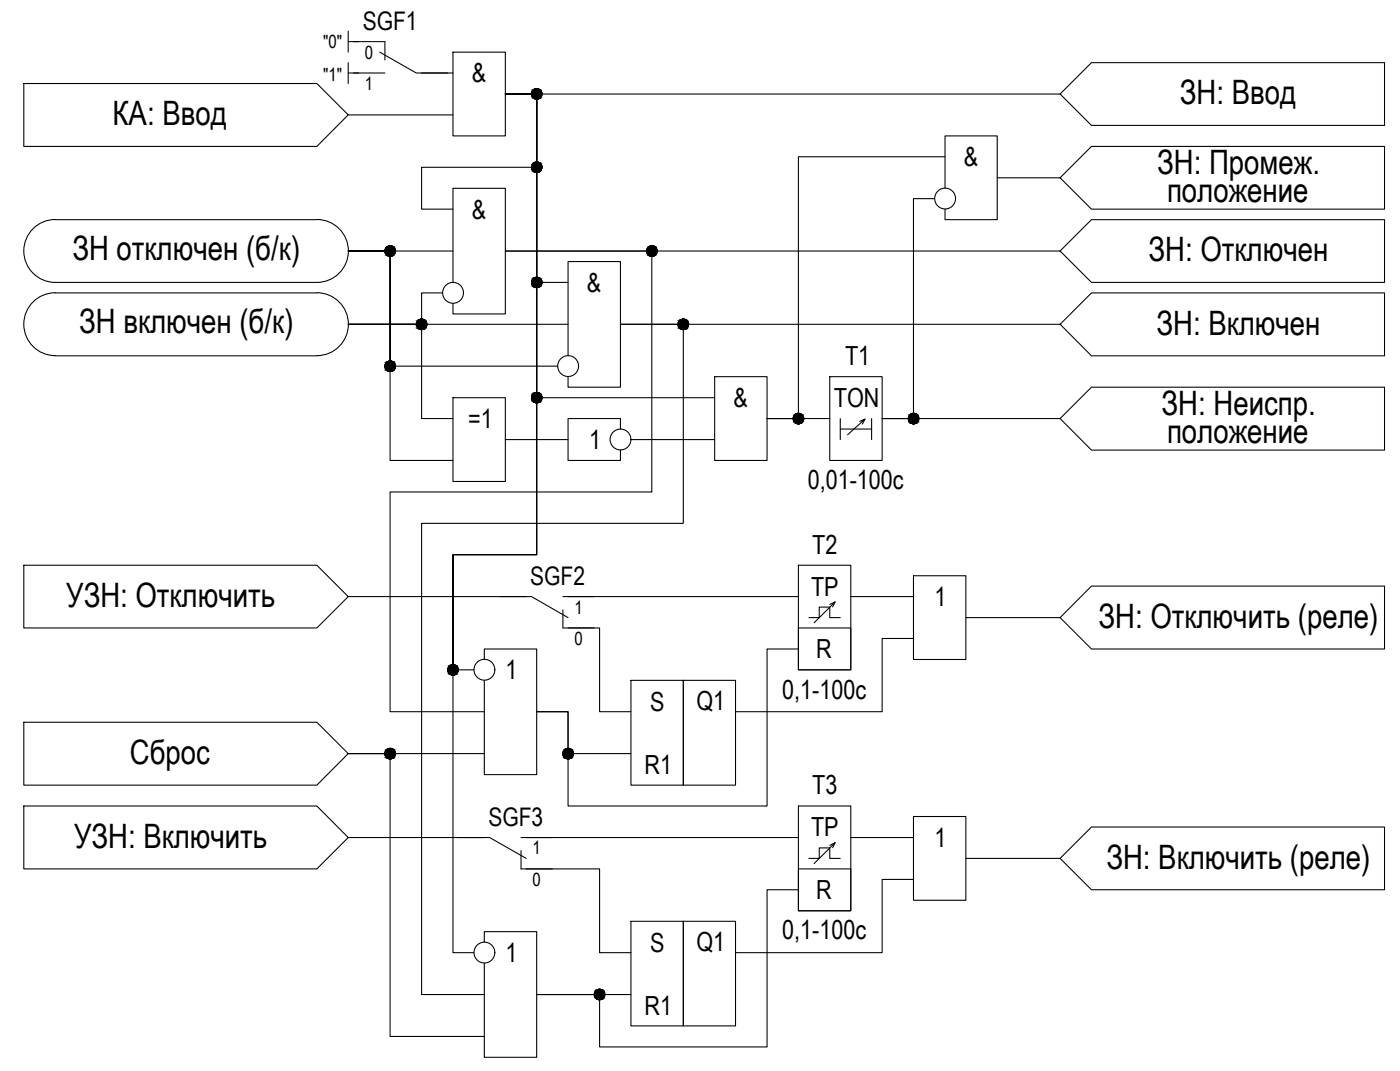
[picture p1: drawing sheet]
<svg xmlns="http://www.w3.org/2000/svg" width="333mm" height="254mm" viewBox="0 0 333 254" stroke-linecap="round" stroke-linejoin="round" font-family="sans-serif">
<!-- layer: 0 -->
<g fill="none" stroke="#000" stroke-width=".25">
<path d="M5.7 19.8h69.6l7.4 7.5-7.4 7.5h-69.6zM82.7 7.4v5M82.7 14.9v4.9M82.7 9.9h2.5M82.7 17.3h2.5M100.2 17.3h7.4M107.6 12.4h12.5v19.9h-12.5zM82.7 27.3h24.9M224.6 37.2h-34.9v62.2h-7.4h14.9M251.9 22.3l7.5-7.4h69.6v14.9h-69.6l-7.5-7.5h-131.8h7.4v72.2h42.3M75.3 52.2l-62.2-.1a7.5 7.5 0 0 0-7.4 7.5 7.5 7.5 0 0 0 7.4 7.5h62.2M75.3 52.1a7.5 7.5 0 0 1 7.5 7.5 7.5 7.5 0 0 1-7.5 7.5"/>
<path d="M82.7 59.6h24.9M107.6 49.7h-7.4v-10h27.3v-17.4h-7.4h7.4v44.8h7.5M222.1 47.2h-5v52.2h-7.5h42.3M224.6 44.7v-12.4h12.4v19.9h-12.4v-2.5M237 42.2h14.9M251.9 42.2l7.5-7.4h69.6v14.9h-69.6zM251.9 59.6l7.5-7.4h69.6v14.9h-69.6zM251.9 59.6h-131.8h34.8v57.3h-62.2v52.2h22.4M75.3 69.6l-62.2-.1a7.5 7.5 0 0 0-7.4 7.5 7.5 7.5 0 0 0 7.4 7.5M75.3 69.5a7.5 7.5 0 0 1 7.5 7.5 7.5 7.5 0 0 1-7.5 7.5M82.7 77h17.5v22.4h7.4M105.1 69.6h-4.9v7.4h-17.5h52.3"/>
<path d="M107.6 67.1v-22.4h12.5v29.9h-12.5v-2.5M251.9 77l7.5-7.4h69.6v14.9h-69.6zM251.9 77h-104.5h15v47.3h-62.2v111.9h14.9M13.1 84.5h62.2M107.6 94.5h12.5v19.9h-12.5zM132.5 87h-39.8v-27.4h-10h10v49.8h14.9M135 84.5v-22.4h12.4v29.9h-12.4v-2.5M169.8 89.5h12.5v19.9h-12.5zM197.2 89.5h12.4v19.9h-12.4zM199.7 99.4v5M205.6 99.6l-.7 1.1M207.1 99.4v5"/>
<path d="M209.6 99.4h.1M251.9 99.4l7.5-7.4h69.6v14.9h-69.6zM120.1 104.4h14.9M147.4 101.9v-2.5h-12.4v10h12.4v-2.5M149.9 104.4h19.9M199.7 101.9h7.4M204.3 100.1l1.3-.5-4.2 3.7M5.7 134.3h69.6l7.4 7.4-7.4 7.5h-69.6zM189.7 134.3h12.5v24.8h-12.5zM217.1 136.8h12.4v19.9h-12.4zM259.4 139.2h69.6v15h-69.6l-7.5-7.5zM82.7 141.7h42.3"/>
<path d="M112.6 159.1h-5v-27.3h19.9v-109.5h-7.4h7.4v109.5h-19.9v94.5h5M115.1 156.7v-2.5h12.4v29.8h-12.4v-22.4M135 149.2h7.5v19.9h7.4M135 141.7h54.7M189.7 149.2h12.5v9.9h-12.5zM189.7 154.2h-7.4v37.3h-47.3v-22.4h-7.5h7.5v9.9h14.9M192.2 146.7h2.5v-2.5h2.5v2.5h2.5M197.2 143.6l1.2-.6-.6 1.2M198.4 143l-5 4.9M202.2 141.7h14.9M217.1 151.7h-7.5v17.4h-34.8M229.5 146.7h22.4"/>
<path d="M5.7 171.6h69.6l7.4 7.4-7.4 7.5h-69.6zM115.1 179h-32.4h10v67.2h22.4M149.9 161.6h12.5v24.9h-12.5zM162.4 161.6h12.4v24.9h-12.4zM5.7 191.5h69.6l7.4 7.5-7.4 7.4h-69.6zM82.7 199h32.4M125 199h64.7M189.7 191.5h12.5v24.8h-12.5zM202.2 199h14.9M217.1 194h12.4v19.9h-12.4zM125 206.4h17.5v19.9h7.4M149.9 218.8h12.5v24.9h-12.5z"/>
<path d="M162.4 218.8h12.4v24.9h-12.4zM189.7 206.4h12.5v9.9h-12.5zM189.7 211.4h-7.4v37.3h-39.8v-12.5h-15h22.4M192.2 203.9h2.5v-2.5h2.5v2.5h2.5M197.2 200.8l1.2-.6-.6 1.2M198.4 200.2l-5 4.9M217.1 208.9h-7.5v17.4h-34.8M229.5 203.9h22.4M251.9 203.9l7.5-7.4h69.6v14.9h-69.6zM115.1 223.8v-2.5h12.4v29.8h-12.4v-22.3"/>
<circle cx="127.6" cy="39.7" r="1.25"/>
<circle cx="127.6" cy="22.3" r="1.25"/>
<circle cx="92.7" cy="59.6" r="1.25"/>
<circle cx="154.9" cy="59.6" r="1.25"/>
<circle cx="224.6" cy="47.2" r="2.48"/>
<circle cx="100.2" cy="77" r="1.25"/>
<circle cx="107.7" cy="69.6" r="2.48"/>
<circle cx="127.6" cy="67.1" r="1.25"/>
<circle cx="162.4" cy="77" r="1.25"/>
<circle cx="92.7" cy="87" r="1.25"/>
<circle cx="127.6" cy="94.5" r="1.25"/>
<circle cx="135" cy="87" r="2.48"/>
<circle cx="189.7" cy="99.4" r="1.25"/>
<circle cx="217.1" cy="99.4" r="1.25"/>
<circle cx="147.4" cy="104.4" r="2.48"/>
<circle cx="107.7" cy="159.1" r="1.25"/>
<circle cx="115.1" cy="159.1" r="2.48"/>
<circle cx="92.7" cy="179" r="1.25"/>
<circle cx="135" cy="179" r="1.25"/>
<circle cx="115.1" cy="226.3" r="2.48"/>
<circle cx="142.5" cy="236.2" r="1.25"/>
</g>
<g fill="#000" stroke="#000" stroke-width=".24">
<path d="M127.3 23.5h.5zM127.4 38.5h.3zM127.4 21.1h.3zM92.5 58.4h.4zM127.3 41h.5zM154.7 58.4h.3zM92.4 60.9h.6zM99.9 78.3h.6zM100 75.8h.3zM127.3 68.3h.5zM127.4 65.9h.3zM154.6 60.9h.6z"/>
<path d="M162.1 78.3h.6zM162.2 75.8h.3zM92.4 88.2h.6zM92.5 85.8h.4zM127.3 95.7h.5zM127.4 93.2h.3zM189.6 98.2h.2zM216.9 98.2h.3zM189.5 100.7h.5zM216.8 100.7h.6zM107.5 157.9h.3zM92.5 177.8h.4z"/>
<path d="M107.4 160.3h.5zM134.8 177.8h.4zM92.4 180.2h.6zM134.7 180.2h.6zM142.2 237.4h.5zM142.3 235h.3z"/>
<path d="M127.3 23.5l.4 .1zM127.4 23.6h.3z"/>
<path d="M127.4 38.5h.4zM127.3 38.5h.5z"/>
<path d="M127.4 21.1h.4zM127.3 21.1h.5z"/>
<path d="M127.3 38.5h.6zM127.1 38.5h.8z"/>
<path d="M127.3 21.1l.6 .1zM127.1 21.2h.8z"/>
<path d="M127.1 38.5l.9 .1zM127 38.6h1z"/>
<path d="M127.1 21.2h.9zM127 21.2h1z"/>
<path d="M127.1 23.5h.8zM127.1 23.5h.7z"/>
<path d="M127 38.6l1.1 .1zM126.9 38.7h1.2z"/>
<path d="M127 21.2h1.1zM126.9 21.2h1.2z"/>
<path d="M127 23.4h1zM127 23.4l.9 .1z"/>
<path d="M126.9 38.7h1.4zM126.8 38.7h1.5z"/>
<path d="M126.9 21.2l1.4 .1zM126.8 21.3h1.5z"/>
<path d="M126.9 23.4h1.2zM126.9 23.4h1.1z"/>
<path d="M126.8 38.7l1.5 .1zM126.8 38.7l1.5 .1h-1.6z"/>
<path d="M126.8 21.3l1.5 .1zM126.8 21.3l1.5 .1h-1.6z"/>
<path d="M126.8 23.4h1.5zM126.8 23.4h1.3z"/>
<path d="M126.7 38.8l1.7 .1zM126.7 38.8l1.7 .1h-1.8z"/>
<path d="M126.7 21.4h1.7zM126.6 21.4h1.8z"/>
<path d="M126.7 23.3h1.6zM126.7 23.3l1.6 .1z"/>
<path d="M126.6 38.9l1.9 .1zM126.6 38.9l1.9 .1h-1.9z"/>
<path d="M126.6 21.4l1.9 .2-.1-.2zM126.6 21.4l1.9 .2h-1.9z"/>
<path d="M126.6 23.2h1.8zM126.6 23.2l1.7 .1z"/>
<path d="M126.6 39l2 .1zM126.5 39.1h2.1z"/>
<path d="M126.6 21.6l2 .1zM126.5 21.7h2.1z"/>
<path d="M126.6 23.1h1.9zM126.6 23.1l1.8 .1z"/>
<path d="M126.5 39.1l2.1 .1v-.1zM126.5 39.1l2.1 .1h-2.2z"/>
<path d="M126.5 21.7h2.1zM126.5 21.7h2.1z"/>
<path d="M126.5 23h2.1zM126.5 23l2 .1z"/>
<path d="M126.4 39.2l2.3 .1zM126.4 39.2l2.3 .1z"/>
<path d="M126.4 21.7l2.3 .2-.1-.2zM126.4 21.7l2.3 .2h-2.3z"/>
<path d="M126.4 22.9l2.2 .1v-.1zM126.4 22.9l2.2 .1h-2.1z"/>
<path d="M126.4 39.3l2.3 .1v-.1zM126.4 39.3l2.3 .1h-2.4z"/>
<path d="M126.4 21.9l2.3 .1zM126.4 21.9l2.3 .1z"/>
<path d="M126.4 22.8h2.3zM126.4 22.8l2.2 .1z"/>
<path d="M126.3 39.4l2.5 .1-.1-.1zM126.3 39.4l2.5 .1h-2.5z"/>
<path d="M126.3 22l2.5 .1-.1-.1zM126.3 22l2.5 .1h-2.5z"/>
<path d="M126.3 22.7l2.4 .1v-.1zM126.3 22.7l2.4 .1h-2.3z"/>
<path d="M126.3 39.5l2.5 .1zM126.3 39.5l2.5 .1z"/>
<path d="M126.3 39.6l2.5 .1v-.1zM126.3 39.6l2.5 .1h-2.5z"/>
<path d="M126.3 39.7l2.5 .2v-.2zM126.3 39.7l2.5 .2h-2.5z"/>
<path d="M126.3 39.9l2.5 .1v-.1zM126.3 39.9l2.5 .1h-2.5z"/>
<path d="M126.3 40h2.5zM126.3 40l2.4 .1z"/>
<path d="M126.3 22.1l2.5 .1v-.1zM126.3 22.1l2.5 .1h-2.5z"/>
<path d="M126.3 22.2l2.5 .1v-.1zM126.3 22.2l2.5 .1h-2.5z"/>
<path d="M126.3 22.3l2.5 .2v-.2zM126.3 22.3l2.5 .2h-2.5z"/>
<path d="M126.3 22.5h2.5zM126.3 22.5h2.5z"/>
<path d="M126.3 22.5l2.4 .2 .1-.2zM126.3 22.5l2.4 .2h-2.4z"/>
<path d="M92.5 58.4h.5zM92.4 58.4h.6z"/>
<path d="M92.4 58.4h.7zM92.3 58.4h.8z"/>
<path d="M92.3 58.4l.9 .1zM92.2 58.5h1z"/>
<path d="M92.2 58.5l1.1 .1zM92.1 58.6h1.2z"/>
<path d="M92.1 58.6h1.3zM92 58.6h1.4z"/>
<path d="M92 58.6l1.5 .1zM91.9 58.7h1.6z"/>
<path d="M91.9 58.7l1.7 .1zM91.9 58.7l1.7 .1h-1.8z"/>
<path d="M91.8 58.8l1.9 .1zM91.8 58.8l1.9 .1h-2z"/>
<path d="M91.7 58.9l2.1 .1zM91.7 58.9l2.1 .1z"/>
<path d="M91.7 59l2.1 .1v-.1zM91.7 59l2.1 .1h-2.2z"/>
<path d="M91.6 59.1l2.3 .1zM91.6 59.1l2.3 .1z"/>
<path d="M91.5 59.2l2.4 .1v-.1zM91.5 59.2l2.4 .1h-2.4z"/>
<path d="M91.5 59.3l2.4 .1v-.1zM91.5 59.3l2.4 .1h-2.4z"/>
<path d="M91.5 60l2.4 .1v-.1zM91.5 60l2.4 .1h-2.4z"/>
<path d="M91.5 59.4l2.5 .1zM91.5 59.4l2.5 .1z"/>
<path d="M91.5 59.9h2.4zM91.5 59.9l2.4 .1z"/>
<path d="M91.5 59.5l2.5 .1v-.1zM91.5 59.5l2.5 .1h-2.5z"/>
<path d="M91.5 59.6l2.5 .2v-.2zM91.5 59.6l2.5 .2h-2.5z"/>
<path d="M91.5 59.8l2.4 .1 .1-.1zM91.5 59.8l2.4 .1h-2.4z"/>
<path d="M127.3 41h.4zM127.4 41h.3z"/>
<path d="M127.1 40.9h.8zM127.1 40.9l.7 .1z"/>
<path d="M127 40.9h1zM127 40.9h.9z"/>
<path d="M126.9 40.8h1.2zM126.9 40.8l1.1 .1z"/>
<path d="M126.8 40.8h1.5zM126.8 40.8h1.3z"/>
<path d="M126.7 40.7h1.6zM126.7 40.7l1.6 .1z"/>
<path d="M126.6 40.6h1.8zM126.6 40.6l1.7 .1z"/>
<path d="M126.6 40.5h1.9zM126.6 40.5l1.8 .1z"/>
<path d="M126.5 40.4h2.1zM126.5 40.4l2 .1z"/>
<path d="M126.4 40.3h2.2zM126.4 40.3l2.2 .1z"/>
<path d="M126.4 40.2l2.2 .1 .1-.1zM126.4 40.2l2.2 .1h-2.2z"/>
<path d="M126.3 40.1l2.4 .1v-.1zM126.3 40.1l2.4 .1h-2.3z"/>
<path d="M154.7 58.4h.5zM154.6 58.4h.6z"/>
<path d="M154.6 58.4h.7zM154.5 58.4h.8z"/>
<path d="M154.5 58.4l.9 .1zM154.4 58.5h1z"/>
<path d="M154.4 58.5l1.1 .1zM154.4 58.5l1.1 .1h-1.2z"/>
<path d="M154.3 58.6h1.3zM154.2 58.6h1.4z"/>
<path d="M154.2 58.6l1.5 .1zM154.1 58.7h1.6z"/>
<path d="M154.1 58.7l1.7 .1zM154.1 58.7l1.7 .1h-1.8z"/>
<path d="M154 58.8l1.9 .1zM154 58.8l1.9 .1h-2z"/>
<path d="M153.9 58.9l2 .1zM153.9 58.9l2 .1z"/>
<path d="M153.9 59l2.1 .1-.1-.1zM153.9 59l2.1 .1h-2.2z"/>
<path d="M153.8 59.1l2.3 .1zM153.8 59.1l2.3 .1z"/>
<path d="M153.7 59.2l2.4 .1v-.1zM153.7 59.2l2.4 .1h-2.4z"/>
<path d="M153.7 59.3l2.4 .1v-.1zM153.7 59.3l2.4 .1h-2.4z"/>
<path d="M153.7 60l2.4 .1v-.1zM153.7 60l2.4 .1h-2.4z"/>
<path d="M153.7 59.4l2.4 .1zM153.7 59.4l2.4 .1z"/>
<path d="M153.7 59.5l2.4 .1v-.1zM153.7 59.5l2.4 .1h-2.4z"/>
<path d="M153.7 59.8l2.4 .1v-.1zM153.7 59.8l2.4 .1h-2.4z"/>
<path d="M153.7 59.9h2.4zM153.7 59.9l2.4 .1z"/>
<path d="M153.7 59.6l2.4 .2v-.2zM153.7 59.6l2.4 .2h-2.4z"/>
<path d="M92.4 60.9h.5zM92.5 60.9h.4z"/>
<path d="M92.3 60.8h.8zM92.3 60.8l.7 .1z"/>
<path d="M92.2 60.8h1zM92.2 60.8h.9z"/>
<path d="M92.1 60.7h1.2zM92.1 60.7l1.1 .1z"/>
<path d="M92 60.6h1.4zM92 60.6l1.3 .1z"/>
<path d="M91.9 60.6h1.6zM91.9 60.6h1.5z"/>
<path d="M91.8 60.5h1.8zM91.8 60.5l1.7 .1z"/>
<path d="M91.7 60.4h2zM91.7 60.4l1.9 .1z"/>
<path d="M91.7 60.3h2.1zM91.7 60.3l2 .1z"/>
<path d="M91.6 60.2h2.2zM91.6 60.2l2.2 .1z"/>
<path d="M91.5 60.1l2.3 .1 .1-.1zM91.5 60.1l2.3 .1h-2.2z"/>
<path d="M99.9 78.3h.4zM100 78.3h.3z"/>
<path d="M100 75.8h.5zM99.9 75.8h.6z"/>
<path d="M99.9 75.8l.7 .1zM99.8 75.9h.8z"/>
<path d="M99.8 75.9h.9zM99.7 75.9h1z"/>
<path d="M99.8 78.2h.8zM99.8 78.2l.7 .1z"/>
<path d="M99.7 75.9l1.1 .1zM99.5 76h1.3z"/>
<path d="M99.7 78.2h1zM99.7 78.2h.9z"/>
<path d="M99.5 76l1.4 .1zM99.5 76.1h1.4z"/>
<path d="M99.5 78.1h1.3zM99.5 78.1l1.2 .1z"/>
<path d="M99.5 76.1h1.5zM99.3 76.1h1.7z"/>
<path d="M99.5 78h1.4zM99.5 78l1.3 .1z"/>
<path d="M99.3 76.1l1.8 .1zM99.3 76.1l1.8 .1z"/>
<path d="M99.3 78h1.7zM99.3 78h1.6z"/>
<path d="M99.3 76.2l1.9 .1zM99.3 76.2l1.9 .1h-2z"/>
<path d="M99.3 77.9h1.8zM99.3 77.9l1.7 .1z"/>
<path d="M99.2 76.3l2 .1v-.1zM99.2 76.3l2 .1h-2.1z"/>
<path d="M99.2 77.8h2zM99.2 77.8l1.9 .1z"/>
<path d="M99.1 76.4l2.2 .1zM99.1 76.4l2.2 .1z"/>
<path d="M99.1 77.7l2.1 .1v-.1zM99.1 77.7l2.1 .1h-2z"/>
<path d="M99.1 76.5l2.2 .1v-.1zM99.1 76.5l2.2 .1h-2.3z"/>
<path d="M99.1 77.6h2.2zM99.1 77.6l2.1 .1z"/>
<path d="M99 76.6l2.4 .1zM99 76.6l2.4 .1h-2.4z"/>
<path d="M99 77.5l2.3 .1v-.1zM99 77.5l2.3 .1h-2.2z"/>
<path d="M99 76.7l2.4 .1v-.1zM99 76.7l2.4 .1h-2.4z"/>
<path d="M99 77.4h2.4zM99 77.4l2.3 .1z"/>
<path d="M99 76.8l2.4 .1v-.1zM99 76.8l2.4 .1h-2.5z"/>
<path d="M98.9 76.9l2.5 .1zM98.9 76.9l2.5 .1z"/>
<path d="M98.9 77l2.5 .2v-.2zM98.9 77l2.5 .2h-2.5z"/>
<path d="M98.9 77.2l2.5 .1v-.1zM98.9 77.2l2.5 .1h-2.4z"/>
<path d="M99 77.3l2.4 .1v-.1zM99 77.3l2.4 .1h-2.4z"/>
<path d="M127.3 68.3h.4zM127.4 68.3h.3z"/>
<path d="M127.4 65.9h.4zM127.3 65.9h.5z"/>
<path d="M127.3 65.9h.6zM127.1 65.9h.8z"/>
<path d="M127.1 65.9l.9 .1zM127 66h1z"/>
<path d="M127.1 68.3h.8zM127.1 68.3h.7z"/>
<path d="M127 66h1.1zM126.9 66h1.2z"/>
<path d="M127 68.2h1zM127 68.2l.9 .1z"/>
<path d="M126.9 66l1.4 .1zM126.8 66.1h1.5z"/>
<path d="M126.9 68.2h1.2zM126.9 68.2h1.1z"/>
<path d="M126.8 66.1l1.5 .1zM126.8 66.1l1.5 .1h-1.6z"/>
<path d="M126.8 68.1h1.5zM126.8 68.1l1.3 .1z"/>
<path d="M126.7 66.2h1.7zM126.7 66.2h1.7h-1.8z"/>
<path d="M126.7 68.1h1.6zM126.7 68.1h1.6z"/>
<path d="M126.6 66.2l1.9 .1zM126.6 66.2l1.9 .1h-1.9z"/>
<path d="M126.6 68h1.8zM126.6 68l1.7 .1z"/>
<path d="M126.6 66.3l2 .1-.1-.1zM126.6 66.3l2 .1h-2.1z"/>
<path d="M126.6 67.9h1.9zM126.6 67.9l1.8 .1z"/>
<path d="M126.5 66.4l2.1 .1zM126.5 66.4l2.1 .1z"/>
<path d="M126.5 67.8l2 .1 .1-.1zM126.5 67.8l2 .1h-1.9z"/>
<path d="M126.4 66.5l2.3 .1zM126.4 66.5l2.3 .1z"/>
<path d="M126.4 67.7h2.2zM126.4 67.7l2.2 .1z"/>
<path d="M126.4 66.6l2.3 .1v-.1zM126.4 66.6l2.3 .1h-2.4z"/>
<path d="M126.4 67.5l2.2 .2 .1-.2zM126.4 67.5l2.2 .2h-2.2z"/>
<path d="M126.3 66.7l2.5 .2-.1-.2zM126.3 66.7l2.5 .2h-2.5z"/>
<path d="M126.3 67.5h2.4zM126.3 67.5h2.4z"/>
<path d="M126.3 66.9l2.5 .1v-.1zM126.3 66.9l2.5 .1h-2.5z"/>
<path d="M126.3 67l2.5 .1zM126.3 67l2.5 .1z"/>
<path d="M126.3 67.1l2.5 .1v-.1zM126.3 67.1l2.5 .1h-2.5z"/>
<path d="M126.3 67.2l2.5 .1v-.1zM126.3 67.2l2.5 .1h-2.5z"/>
<path d="M126.3 67.3l2.4 .2 .1-.2zM126.3 67.3l2.4 .2h-2.4z"/>
<path d="M154.6 60.9h.4zM154.7 60.9h.3z"/>
<path d="M154.5 60.8h.8zM154.5 60.8l.7 .1z"/>
<path d="M154.4 60.8h1zM154.4 60.8h.9z"/>
<path d="M154.3 60.7h1.2zM154.3 60.7l1.1 .1z"/>
<path d="M154.2 60.6h1.4zM154.2 60.6l1.3 .1z"/>
<path d="M154.1 60.6h1.6zM154.1 60.6h1.5z"/>
<path d="M154 60.5h1.8zM154 60.5l1.7 .1z"/>
<path d="M153.9 60.4h2zM153.9 60.4l1.9 .1z"/>
<path d="M153.9 60.3h2zM153.9 60.3l2 .1z"/>
<path d="M153.8 60.2h2.2zM153.8 60.2l2.1 .1z"/>
<path d="M153.7 60.1l2.3 .1 .1-.1zM153.7 60.1l2.3 .1h-2.2z"/>
<path d="M162.1 78.3h.4zM162.2 78.3h.3z"/>
<path d="M162.2 75.8h.5zM162.1 75.8h.6z"/>
<path d="M162.1 75.8l.7 .1zM161.9 75.9h.9z"/>
<path d="M161.9 75.9h1zM161.9 75.9h1z"/>
<path d="M161.9 78.2h.9zM161.9 78.2l.8 .1z"/>
<path d="M161.9 75.9l1.1 .1zM161.7 76h1.3z"/>
<path d="M161.9 78.2h1zM161.9 78.2h.9z"/>
<path d="M161.7 76l1.4 .1zM161.7 76l1.4 .1h-1.4z"/>
<path d="M161.7 78.1h1.3zM161.7 78.1l1.2 .1z"/>
<path d="M161.7 76.1h1.5zM161.5 76.1h1.7z"/>
<path d="M161.7 78h1.4zM161.7 78l1.3 .1z"/>
<path d="M161.5 76.1l1.8 .1zM161.5 76.1l1.8 .1z"/>
<path d="M161.5 78h1.7zM161.5 78h1.6z"/>
<path d="M161.5 76.2l1.8 .1zM161.5 76.2l1.8 .1h-1.9z"/>
<path d="M161.5 77.9h1.8zM161.5 77.9l1.7 .1z"/>
<path d="M161.4 76.3l2 .1-.1-.1zM161.4 76.3l2 .1h-2.1z"/>
<path d="M161.4 77.8h1.9zM161.4 77.8l1.9 .1z"/>
<path d="M161.3 76.4l2.2 .1zM161.3 76.4l2.2 .1z"/>
<path d="M161.3 77.7l2 .1 .1-.1zM161.3 77.7l2 .1h-1.9z"/>
<path d="M161.3 76.5l2.2 .1v-.1zM161.3 76.5l2.2 .1h-2.3z"/>
<path d="M161.3 77.6h2.2zM161.3 77.6l2.1 .1z"/>
<path d="M161.2 76.6l2.4 .1zM161.2 76.6l2.4 .1z"/>
<path d="M161.2 77.5l2.3 .1v-.1zM161.2 77.5l2.3 .1h-2.2z"/>
<path d="M161.1 76.7l2.5 .1v-.1zM161.1 76.7l2.5 .1h-2.5z"/>
<path d="M161.1 76.8l2.5 .1v-.1zM161.1 76.8l2.5 .1h-2.5z"/>
<path d="M161.1 77.3l2.5 .1v-.1zM161.1 77.3l2.5 .1h-2.5z"/>
<path d="M161.1 77.4h2.5zM161.1 77.4l2.4 .1z"/>
<path d="M161.1 76.9l2.5 .1zM161.1 76.9l2.5 .1z"/>
<path d="M161.1 77l2.5 .2v-.2zM161.1 77l2.5 .2h-2.5z"/>
<path d="M161.1 77.2l2.5 .1v-.1zM161.1 77.2l2.5 .1h-2.5z"/>
<path d="M92.4 88.2h.5zM92.5 88.2h.4z"/>
<path d="M92.5 85.8h.5zM92.4 85.8h.6z"/>
<path d="M92.4 85.8h.7zM92.3 85.8h.8z"/>
<path d="M92.3 85.8l.9 .1zM92.2 85.9h1z"/>
<path d="M92.3 88.2h.8zM92.3 88.2h.7z"/>
<path d="M92.2 85.9h1.1zM92.1 85.9h1.2z"/>
<path d="M92.2 88.1h1zM92.2 88.1l.9 .1z"/>
<path d="M92.1 85.9l1.3 .1zM92.1 85.9l1.3 .1h-1.4z"/>
<path d="M92.1 88.1h1.2zM92.1 88.1h1.1z"/>
<path d="M92 86h1.5zM91.9 86h1.6z"/>
<path d="M92 88h1.4zM92 88l1.3 .1z"/>
<path d="M91.9 86l1.7 .1zM91.9 86l1.7 .1h-1.8z"/>
<path d="M91.9 88h1.6zM91.9 88h1.5z"/>
<path d="M91.8 86.1l1.9 .1zM91.8 86.1l1.9 .1h-2z"/>
<path d="M91.8 87.9h1.8zM91.8 87.9l1.7 .1z"/>
<path d="M91.7 86.2l2.1 .1-.1-.1zM91.7 86.2l2.1 .1h-2.1z"/>
<path d="M91.7 87.8h2zM91.7 87.8l1.9 .1z"/>
<path d="M91.7 86.3l2.1 .1zM91.7 86.3l2.1 .1h-2.2z"/>
<path d="M91.7 87.7l2 .1 .1-.1zM91.7 87.7l2 .1h-2z"/>
<path d="M91.6 86.4l2.3 .2-.1-.2zM91.6 86.4l2.3 .2h-2.4z"/>
<path d="M91.6 87.6h2.2zM91.6 87.6l2.2 .1z"/>
<path d="M91.5 86.6h2.4zM91.5 86.6h2.4z"/>
<path d="M91.5 86.6l2.4 .2v-.2zM91.5 86.6l2.4 .2h-2.4z"/>
<path d="M91.5 87.4h2.4zM91.5 87.4h2.4z"/>
<path d="M91.5 87.4l2.3 .2 .1-.2zM91.5 87.4l2.3 .2h-2.2z"/>
<path d="M91.5 86.8l2.5 .1-.1-.1zM91.5 86.8l2.5 .1h-2.5z"/>
<path d="M91.5 87.2l2.4 .2v-.2zM91.5 87.2l2.4 .2h-2.4z"/>
<path d="M91.5 86.9l2.5 .1zM91.5 86.9l2.5 .1z"/>
<path d="M91.5 87l2.5 .1v-.1zM91.5 87l2.5 .1h-2.5z"/>
<path d="M91.5 87.1l2.4 .1 .1-.1zM91.5 87.1l2.4 .1h-2.4z"/>
<path d="M127.3 95.7h.4zM127.4 95.7h.3z"/>
<path d="M127.4 93.2h.4zM127.3 93.2h.5z"/>
<path d="M127.3 93.2l.6 .1zM127.1 93.3h.8z"/>
<path d="M127.1 93.3h.9zM127 93.3h1z"/>
<path d="M127.1 95.6h.8zM127.1 95.6l.7 .1z"/>
<path d="M127 93.3l1.1 .1zM126.9 93.4h1.2z"/>
<path d="M127 95.6h1zM127 95.6h.9z"/>
<path d="M126.9 93.4l1.4 .1zM126.8 93.5h1.5z"/>
<path d="M126.9 95.5h1.2zM126.9 95.5l1.1 .1z"/>
<path d="M126.8 93.5h1.5zM126.8 93.5h1.5h-1.6z"/>
<path d="M126.8 95.5h1.5zM126.8 95.5h1.3z"/>
<path d="M126.7 93.5l1.7 .1zM126.6 93.6h1.8z"/>
<path d="M126.7 95.4h1.6zM126.7 95.4l1.6 .1z"/>
<path d="M126.6 93.6l1.9 .1-.1-.1zM126.6 93.6l1.9 .1h-1.9z"/>
<path d="M126.6 95.3h1.8zM126.6 95.3l1.7 .1z"/>
<path d="M126.6 93.7l2 .1zM126.5 93.8h2.1z"/>
<path d="M126.6 95.2h1.9zM126.6 95.2l1.8 .1z"/>
<path d="M126.5 93.8l2.1 .1zM126.5 93.8l2.1 .1z"/>
<path d="M126.5 95.1h2.1zM126.5 95.1l2 .1z"/>
<path d="M126.4 93.9l2.3 .1-.1-.1zM126.4 93.9l2.3 .1h-2.3z"/>
<path d="M126.4 95l2.2 .1v-.1zM126.4 95l2.2 .1h-2.1z"/>
<path d="M126.4 94l2.3 .1zM126.4 94l2.3 .1z"/>
<path d="M126.4 94.9h2.3zM126.4 94.9l2.2 .1z"/>
<path d="M126.3 94.1l2.5 .1-.1-.1zM126.3 94.1l2.5 .1h-2.5z"/>
<path d="M126.3 94.8l2.4 .1v-.1zM126.3 94.8l2.4 .1h-2.3z"/>
<path d="M126.3 94.2l2.5 .1v-.1zM126.3 94.2l2.5 .1h-2.5z"/>
<path d="M126.3 94.3l2.5 .2v-.2zM126.3 94.3l2.5 .2h-2.5z"/>
<path d="M126.3 94.5l2.5 .1v-.1zM126.3 94.5l2.5 .1h-2.5z"/>
<path d="M126.3 94.6l2.5 .1zM126.3 94.6l2.5 .1z"/>
<path d="M126.3 94.7l2.4 .1 .1-.1zM126.3 94.7l2.4 .1h-2.4z"/>
<path d="M189.6 98.2h.4zM189.5 98.2h.5z"/>
<path d="M189.5 98.2h.6zM189.3 98.2h.8z"/>
<path d="M189.3 98.2l.9 .1zM189.3 98.2l.9 .1h-1z"/>
<path d="M189.2 98.3l1.1 .1zM189.1 98.4h1.2z"/>
<path d="M189.1 98.4h1.3zM189 98.4h1.4z"/>
<path d="M189 98.4l1.5 .1zM189 98.4l1.5 .1h-1.6z"/>
<path d="M188.9 98.5l1.7 .1zM188.9 98.5l1.7 .1h-1.8z"/>
<path d="M188.8 98.6l1.9 .1zM188.7 98.7h2z"/>
<path d="M188.7 98.7h2.1zM188.7 98.7h2.1h-2.1z"/>
<path d="M188.7 98.7l2.1 .2v-.2zM188.7 98.7l2.1 .2h-2.2z"/>
<path d="M188.6 98.9l2.3 .1zM188.6 98.9l2.3 .1z"/>
<path d="M188.6 99l2.3 .1v-.1zM188.6 99l2.3 .1h-2.4z"/>
<path d="M188.6 99.9l2.2 .1 .1-.1zM188.6 99.9l2.2 .1h-2.2z"/>
<path d="M188.5 99.1l2.4 .1v-.1zM188.5 99.1l2.4 .1h-2.4z"/>
<path d="M188.5 99.8h2.4zM188.5 99.8l2.4 .1z"/>
<path d="M188.5 99.2l2.4 .1zM188.5 99.2l2.4 .1z"/>
<path d="M188.5 99.3l2.4 .1v-.1zM188.5 99.3l2.4 .1h-2.4z"/>
<path d="M188.5 99.4l2.4 .2v-.2zM188.5 99.4l2.4 .2h-2.4z"/>
<path d="M188.5 99.6l2.4 .1v-.1zM188.5 99.6l2.4 .1h-2.4z"/>
<path d="M188.5 99.7l2.4 .1v-.1zM188.5 99.7l2.4 .1h-2.4z"/>
<path d="M216.9 98.2h.5zM216.8 98.2h.6z"/>
<path d="M216.8 98.2h.7zM216.7 98.2h.8z"/>
<path d="M216.7 98.2l.9 .1zM216.6 98.3h1z"/>
<path d="M216.6 98.3l1.1 .1zM216.5 98.4h1.2z"/>
<path d="M216.5 98.4h1.3zM216.3 98.4h1.5z"/>
<path d="M216.3 98.4l1.6 .1zM216.3 98.4l1.6 .1h-1.6z"/>
<path d="M216.3 98.5l1.7 .1zM216.3 98.5l1.7 .1h-1.8z"/>
<path d="M216.2 98.6l1.8 .1zM216.1 98.7h1.9z"/>
<path d="M216.1 98.7h2zM216.1 98.7h2z"/>
<path d="M216.1 98.7l2.1 .2-.1-.2zM216.1 98.7l2.1 .2h-2.2z"/>
<path d="M216 98.9l2.3 .1zM216 98.9l2.3 .1z"/>
<path d="M215.9 99l2.4 .1v-.1zM215.9 99l2.4 .1h-2.4z"/>
<path d="M215.9 99.1l2.4 .1v-.1zM215.9 99.1l2.4 .1h-2.4z"/>
<path d="M215.9 99.8l2.4 .1zM215.9 99.8l2.4 .1z"/>
<path d="M215.9 99.9l2.3 .1 .1-.1zM215.9 99.9l2.3 .1h-2.2z"/>
<path d="M215.9 99.2l2.4 .1zM215.9 99.2l2.4 .1z"/>
<path d="M215.8 99.3l2.5 .1v-.1zM215.8 99.3l2.5 .1h-2.5z"/>
<path d="M215.8 99.6l2.5 .1v-.1zM215.8 99.6l2.5 .1h-2.4z"/>
<path d="M215.9 99.7l2.4 .1v-.1zM215.9 99.7l2.4 .1h-2.4z"/>
<path d="M215.8 99.4l2.5 .2v-.2zM215.8 99.4l2.5 .2h-2.5z"/>
<path d="M189.5 100.7h.3zM189.6 100.7h.2z"/>
<path d="M189.3 100.6h.8zM189.3 100.6l.7 .1z"/>
<path d="M189.2 100.6h1zM189.2 100.6h.9z"/>
<path d="M189.1 100.5h1.2zM189.1 100.5l1.1 .1z"/>
<path d="M189 100.4h1.4zM189 100.4l1.3 .1z"/>
<path d="M188.9 100.4h1.6zM188.9 100.4h1.5z"/>
<path d="M188.8 100.3h1.8zM188.8 100.3l1.7 .1z"/>
<path d="M188.7 100.2l1.9 .1 .1-.1zM188.7 100.2l1.9 .1h-1.8z"/>
<path d="M188.7 100.1h2.1zM188.7 100.1l2 .1z"/>
<path d="M188.6 100h2.2zM188.6 100l2.2 .1z"/>
<path d="M216.8 100.7h.4zM216.9 100.7h.3z"/>
<path d="M216.7 100.6h.8zM216.7 100.6l.7 .1z"/>
<path d="M216.6 100.6h1zM216.6 100.6h.9z"/>
<path d="M216.5 100.5h1.2zM216.5 100.5l1.1 .1z"/>
<path d="M216.3 100.4h1.5zM216.3 100.4l1.4 .1z"/>
<path d="M216.3 100.4h1.6zM216.3 100.4h1.5z"/>
<path d="M216.2 100.3h1.8zM216.2 100.3l1.7 .1z"/>
<path d="M216.1 100.2l1.9 .1v-.1zM216.1 100.2l1.9 .1h-1.8z"/>
<path d="M216.1 100.1h2zM216.1 100.1l1.9 .1z"/>
<path d="M216 100h2.2zM216 100l2.1 .1z"/>
<path d="M107.5 157.9h.4zM107.4 157.9h.5z"/>
<path d="M107.4 157.9l.6 .1zM107.2 158h.8z"/>
<path d="M107.2 158h.9zM107.1 158h1z"/>
<path d="M107.1 158l1.1 .1zM107 158.1h1.2z"/>
<path d="M107 158.1h1.4zM106.9 158.1h1.5z"/>
<path d="M106.9 158.1l1.5 .1zM106.9 158.1l1.5 .1h-1.6z"/>
<path d="M106.8 158.2l1.7 .1zM106.8 158.2l1.7 .1h-1.8z"/>
<path d="M106.7 158.3l1.9 .1zM106.7 158.3l1.9 .1h-1.9z"/>
<path d="M106.7 158.4l2 .1-.1-.1zM106.7 158.4l2 .1h-2.1z"/>
<path d="M106.7 159.9h1.9zM106.7 159.9l1.8 .1z"/>
<path d="M106.6 158.5l2.1 .1zM106.6 158.5l2.1 .1z"/>
<path d="M106.6 159.8l2 .1 .1-.1zM106.6 159.8l2 .1h-1.9z"/>
<path d="M106.5 158.6l2.3 .1-.1-.1zM106.5 158.6l2.3 .1h-2.3z"/>
<path d="M106.5 159.7h2.2zM106.5 159.7l2.2 .1z"/>
<path d="M106.5 158.7l2.3 .1zM106.5 158.7l2.3 .1z"/>
<path d="M106.5 159.6l2.2 .1 .1-.1zM106.5 159.6l2.2 .1h-2.2z"/>
<path d="M106.5 158.8l2.4 .1-.1-.1zM106.5 158.8l2.4 .1h-2.5z"/>
<path d="M106.5 159.5h2.3zM106.5 159.5l2.3 .1z"/>
<path d="M106.4 158.9l2.5 .1v-.1zM106.4 158.9l2.5 .1h-2.5z"/>
<path d="M106.4 159l2.5 .1zM106.4 159l2.5 .1z"/>
<path d="M106.4 159.1l2.5 .1v-.1zM106.4 159.1l2.5 .1h-2.5z"/>
<path d="M106.4 159.2l2.5 .2v-.2zM106.4 159.2l2.5 .2h-2.5z"/>
<path d="M106.4 159.4l2.4 .1 .1-.1zM106.4 159.4l2.4 .1h-2.3z"/>
<path d="M92.5 177.8h.5zM92.4 177.8h.6z"/>
<path d="M92.4 177.8l.7 .1zM92.3 177.9h.8z"/>
<path d="M92.3 177.9h.9zM92.2 177.9h1z"/>
<path d="M92.2 177.9l1.1 .1zM92.1 178h1.2z"/>
<path d="M92.1 178h1.3zM92.1 178h1.3h-1.4z"/>
<path d="M92 178l1.5 .1zM91.9 178.1h1.6z"/>
<path d="M91.9 178.1l1.7 .1zM91.9 178.1l1.7 .1h-1.8z"/>
<path d="M91.9 180h1.6zM91.9 180h1.5z"/>
<path d="M91.8 178.2h1.9zM91.8 178.2h1.9h-2z"/>
<path d="M91.8 179.9h1.8zM91.8 179.9l1.7 .1z"/>
<path d="M91.7 178.2l2.1 .2-.1-.2zM91.7 178.2l2.1 .2h-2.1z"/>
<path d="M91.7 179.8h2zM91.7 179.8l1.9 .1z"/>
<path d="M91.7 178.4l2.1 .1zM91.7 178.4l2.1 .1h-2.2z"/>
<path d="M91.7 179.7l2 .1 .1-.1zM91.7 179.7l2 .1h-2z"/>
<path d="M91.6 178.5l2.3 .1-.1-.1zM91.6 178.5l2.3 .1h-2.4z"/>
<path d="M91.6 179.6h2.2zM91.6 179.6l2.2 .1z"/>
<path d="M91.5 178.6l2.4 .1zM91.5 178.6l2.4 .1z"/>
<path d="M91.5 178.7l2.4 .1v-.1zM91.5 178.7l2.4 .1h-2.4z"/>
<path d="M91.5 179.4l2.4 .1zM91.5 179.4l2.4 .1z"/>
<path d="M91.5 179.5l2.3 .1 .1-.1zM91.5 179.5l2.3 .1h-2.2z"/>
<path d="M91.5 178.8l2.5 .1-.1-.1zM91.5 178.8l2.5 .1h-2.5z"/>
<path d="M91.5 179.3l2.4 .1v-.1zM91.5 179.3l2.4 .1h-2.4z"/>
<path d="M91.5 178.9l2.5 .1zM91.5 178.9l2.5 .1z"/>
<path d="M91.5 179l2.5 .1v-.1zM91.5 179l2.5 .1h-2.5z"/>
<path d="M91.5 179.1l2.4 .2 .1-.2zM91.5 179.1l2.4 .2h-2.4z"/>
<path d="M107.4 160.3l.4 .1zM107.5 160.4h.3z"/>
<path d="M107.2 160.3h.8zM107.2 160.3h.7z"/>
<path d="M107.1 160.3h1zM107.1 160.3h.9z"/>
<path d="M107 160.2h1.2zM107 160.2l1.1 .1z"/>
<path d="M106.9 160.1h1.5zM106.9 160.1l1.3 .1z"/>
<path d="M106.8 160.1h1.6zM106.8 160.1h1.6z"/>
<path d="M106.7 160h1.8zM106.7 160l1.7 .1z"/>
<path d="M134.8 177.8h.5zM134.7 177.8h.6z"/>
<path d="M134.7 177.8l.7 .1zM134.6 177.9h.8z"/>
<path d="M134.6 177.9h.9zM134.5 177.9h1z"/>
<path d="M134.5 177.9l1.1 .1zM134.4 178h1.2z"/>
<path d="M134.4 178h1.3zM134.3 178h1.4z"/>
<path d="M134.3 178l1.5 .1zM134.2 178.1h1.6z"/>
<path d="M134.2 178.1l1.7 .1zM134.1 178.2h1.8z"/>
<path d="M134.2 180h1.6zM134.2 180h1.5z"/>
<path d="M134.1 178.2h1.9zM134.1 178.2h1.9h-2z"/>
<path d="M134.1 179.9h1.8zM134.1 179.9l1.7 .1z"/>
<path d="M134 178.2l2 .2v-.2zM134 178.2l2 .2h-2z"/>
<path d="M134 179.8h2zM134 179.8l1.9 .1z"/>
<path d="M134 178.4l2.1 .1zM134 178.4l2.1 .1h-2.2z"/>
<path d="M134 179.7l2 .1v-.1zM134 179.7l2 .1h-2z"/>
<path d="M133.9 178.5l2.3 .1-.1-.1zM133.9 178.5l2.3 .1h-2.4z"/>
<path d="M133.9 179.6h2.2zM133.9 179.6l2.1 .1z"/>
<path d="M133.8 178.6l2.4 .1zM133.8 178.6l2.4 .1z"/>
<path d="M133.8 178.7l2.4 .1v-.1zM133.8 178.7l2.4 .1h-2.4z"/>
<path d="M133.8 179.4l2.4 .1zM133.8 179.4l2.4 .1z"/>
<path d="M133.8 179.5l2.3 .1 .1-.1zM133.8 179.5l2.3 .1h-2.2z"/>
<path d="M133.8 178.8l2.4 .1v-.1zM133.8 178.8l2.4 .1h-2.4z"/>
<path d="M133.8 178.9l2.5 .1zM133.8 178.9l2.5 .1z"/>
<path d="M133.8 179.1l2.4 .2v-.2zM133.8 179.1l2.4 .2h-2.4z"/>
<path d="M133.8 179.3l2.4 .1v-.1zM133.8 179.3l2.4 .1h-2.4z"/>
<path d="M133.8 179l2.4 .1 .1-.1zM133.8 179l2.4 .1h-2.4z"/>
<path d="M92.4 180.2l.5 .1zM92.5 180.3h.4z"/>
<path d="M92.3 180.2h.8zM92.3 180.2h.7z"/>
<path d="M92.2 180.2h1zM92.2 180.2h.9z"/>
<path d="M92.1 180.1h1.2zM92.1 180.1l1.1 .1z"/>
<path d="M92 180h1.4zM92 180l1.3 .1z"/>
<path d="M134.7 180.2l.5 .1zM134.8 180.3h.4z"/>
<path d="M134.6 180.2h.8zM134.6 180.2h.7z"/>
<path d="M134.5 180.2h1zM134.5 180.2h.9z"/>
<path d="M134.4 180.1h1.2zM134.4 180.1l1.1 .1z"/>
<path d="M134.3 180h1.4zM134.3 180l1.3 .1z"/>
<path d="M142.2 237.4l.4 .1zM142.3 237.5h.3z"/>
<path d="M142.3 235h.4zM142.2 235h.5z"/>
<path d="M142.2 235l.7 .1zM142.1 235.1h.8z"/>
<path d="M142.1 235.1h.9zM142 235.1h1z"/>
<path d="M142.1 237.4h.8zM142.1 237.4h.6z"/>
<path d="M142 235.1h1.1zM141.8 235.1h1.3z"/>
<path d="M142 237.4h1zM142 237.4h.9z"/>
<path d="M141.8 235.1l1.4 .1zM141.8 235.1l1.4 .1h-1.4z"/>
<path d="M141.8 237.3h1.3zM141.8 237.3l1.2 .1z"/>
<path d="M141.8 235.2l1.5 .1zM141.6 235.3h1.7z"/>
<path d="M141.8 237.3h1.4zM141.8 237.3h1.3z"/>
<path d="M141.6 235.3l1.8 .1zM141.6 235.3l1.8 .1h-1.9z"/>
<path d="M141.6 237.2h1.7zM141.6 237.2l1.6 .1z"/>
<path d="M141.5 235.4l1.9 .1zM141.5 235.4l1.9 .1h-1.9z"/>
<path d="M141.5 237.1h1.9zM141.5 237.1l1.8 .1z"/>
<path d="M141.5 235.5l2 .1zM141.5 235.5l2 .1z"/>
<path d="M141.5 237h1.9zM141.5 237l1.9 .1z"/>
<path d="M141.4 235.6l2.2 .1zM141.4 235.6l2.2 .1h-2.3z"/>
<path d="M141.4 236.9h2.1zM141.4 236.9l2 .1z"/>
<path d="M141.3 235.7l2.3 .1v-.1zM141.3 235.7l2.3 .1h-2.3z"/>
<path d="M141.3 236.8l2.2 .1 .1-.1zM141.3 236.8l2.2 .1h-2.1z"/>
<path d="M141.3 235.8l2.4 .1-.1-.1zM141.3 235.8l2.4 .1h-2.5z"/>
<path d="M141.3 236.7h2.3zM141.3 236.7l2.3 .1z"/>
<path d="M141.2 235.9l2.5 .1zM141.2 235.9l2.5 .1z"/>
<path d="M141.2 236l2.5 .1v-.1zM141.2 236l2.5 .1h-2.5z"/>
<path d="M141.2 236.5l2.5 .1v-.1zM141.2 236.5l2.5 .1h-2.5z"/>
<path d="M141.2 236.6l2.4 .1 .1-.1zM141.2 236.6l2.4 .1h-2.3z"/>
<path d="M141.2 236.1l2.5 .1v-.1zM141.2 236.1l2.5 .1h-2.5z"/>
<path d="M141.2 236.2l2.5 .2v-.2zM141.2 236.2l2.5 .2h-2.5z"/>
<path d="M141.2 236.4h2.5zM141.2 236.4l2.5 .1z"/>
</g>
<path d="M84 9.9h7.5v4.4M84 17.3h7.5M90.2 12.4l8.7 4.9h7.5M118.8 141.7h7.5l8.7 5M133.8 144.8v4.4h7.4M133.8 141.7h7.4M108.9 199h7.5l8.6 4.9M123.8 199h7.5M123.8 202v4.4h7.5" fill="none" stroke="#000" stroke-width=".25"/>
<g font-size="8">
<text x="26.7" y="29.7">КА: Ввод</text>
<text x="280.4" y="24.7">ЗН: Ввод</text>
<text x="275" y="41.3">ЗН: Промеж.</text>
<text x="277.3" y="48">положение</text>
<text x="17.2" y="61.7">ЗН отключен (б/к)</text>
<text x="272.9" y="62.1">ЗН: Отключен</text>
<text x="18.8" y="79.1">ЗН включен (б/к)</text>
<text x="274.8" y="79.5">ЗН: Включен</text>
<text x="276" y="98.5">ЗН: Неиспр.</text>
<text x="277.3" y="105.2">положение</text>
<text x="15.7" y="144.2">УЗН: Отключить</text>
<text x="261.1" y="149.1">ЗН: Отключить (реле)</text>
<text x="30.8" y="181.5">Сброс</text>
<text x="17.6" y="201.4">УЗН: Включить</text>
<text x="262.9" y="206.4">ЗН: Включить (реле)</text>
</g>
<g font-size="6.3">
<text x="112.1" y="19.6">&amp;</text>
<text x="229" y="39.5">&amp;</text>
<text x="112.1" y="51.9">&amp;</text>
<text x="139.5" y="69.3">&amp;</text>
<text x="200.8" y="86.8">T1</text>
<text x="111.3" y="101.7">=1</text>
<text x="174.3" y="96.7">&amp;</text>
<text x="198.1" y="96.7">TON</text>
<text x="140" y="106.7">1</text>
<text x="191.9" y="116.1">0,01-100с</text>
<text x="193" y="131.5">T2</text>
<text x="192.7" y="141.5">TP</text>
<text x="222.1" y="144">1</text>
<text x="120.1" y="161.4">1</text>
<text x="193.9" y="156.4">R</text>
<text x="185.9" y="165.9">0,1-100с</text>
<text x="154.5" y="168.9">S</text>
<text x="165.5" y="168.7">Q1</text>
<text x="153.1" y="183.8">R1</text>
<text x="193" y="188.7">T3</text>
<text x="192.7" y="198.7">TP</text>
<text x="222.1" y="201.2">1</text>
<text x="193.9" y="213.6">R</text>
<text x="154.5" y="226">S</text>
<text x="165.5" y="225.9">Q1</text>
<text x="185.9" y="223.1">0,1-100с</text>
<text x="120.1" y="228.5">1</text>
<text x="153.1" y="241">R1</text>
</g>
<g font-size="6.1">
<text x="86.2" y="7.1">SGF1</text>
<text x="126" y="138.9">SGF2</text>
<text x="116.1" y="196.1">SGF3</text>
</g>
<g font-size="4.3">
<text x="76.8" y="11.5">&quot;0&quot;</text>
<text x="86.7" y="13.9">0</text>
<text x="76.8" y="19.2">&quot;1&quot;</text>
<text x="86.7" y="21.4">1</text>
<text x="136.5" y="145.8">1</text>
<text x="136.5" y="153.2">0</text>
<text x="126.6" y="203">1</text>
<text x="126.6" y="210.4">0</text>
</g>
</svg>
